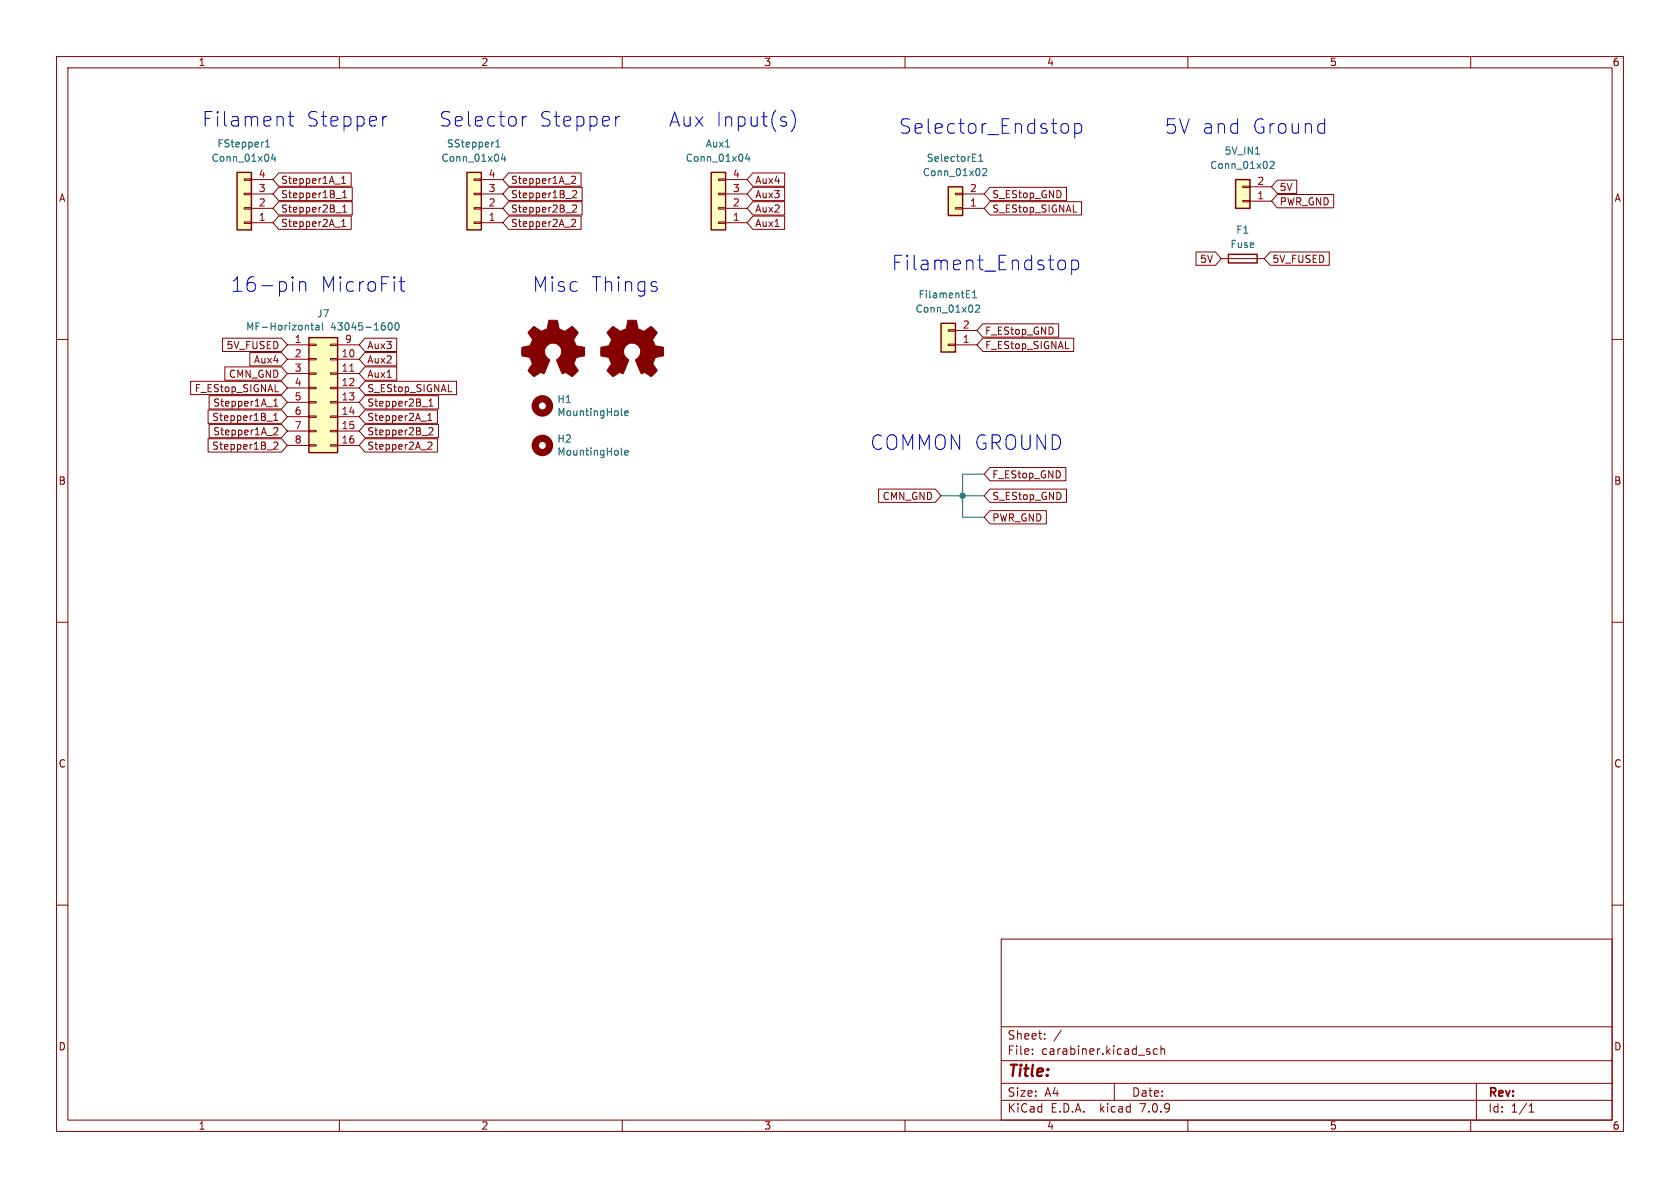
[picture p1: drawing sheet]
<svg xmlns="http://www.w3.org/2000/svg" width="297mm" height="210mm" viewBox="0 0 297 210" stroke-linecap="round" stroke-linejoin="round" font-family="sans-serif">
<g fill="none" stroke="#840000" stroke-width=".18">
<path d="M10 10h277v190h-277zM12 12h273v186h-273zM60 10v2M110 10v2M160 10v2M210 10v2M260 10v2M43.2 31.6h1.2v.3h-1.2zM43.2 34.2h1.2v.2h-1.2zM43.2 36.7h1.2v.3h-1.2zM43.2 39.2h1.2v.3h-1.2zM44.4 39.4h3.9"/>
<path d="M44.4 36.8h3.9M44.4 34.3h3.9M44.4 31.8h3.9M49.3 33.1h13v2.4h-13l-1-1.2zM49.3 38.2h12.8v2.3h-12.8l-1-1.1zM49.3 30.6h12.8v2.3h-12.8l-1-1.1zM49.3 35.7h13v2.3h-13l-1-1.2zM59.4 35.1h.9M59.4 37.6h.9M60.4 32.4h.7M60.4 31.5l.4-.3v1.2M60.4 39.1l.4-.3v1.2"/>
<path d="M60.6 37.5h.7M60.6 35h.7M60.6 34.1l.3-.4v1.3M60.6 36.6l.3-.4v1.3M83.8 31.6h1.3v.3h-1.3zM83.8 34.2h1.3v.2h-1.3zM83.8 36.7h1.3v.3h-1.3zM83.8 39.2h1.3v.3h-1.3zM85.1 39.4h3.8M85.1 36.8h3.8M85.1 34.3h3.8M85.1 31.8h3.8"/>
<path d="M89.9 35.7h13v2.3h-13l-1-1.2zM89.9 33.1h13v2.4h-13l-1-1.2zM89.9 38.2h12.8v2.3h-12.8l-1-1.1zM89.9 30.6h12.8v2.3h-12.8l-1-1.1zM101 38.9l.5-.1 .3 .3-.8 .9h.8M101 31.3l.5-.1 .3 .3-.8 .9h.8M101.2 36.4l.5-.2 .2 .4-.7 .9h.7M101.2 33.8l.5-.1 .2 .4-.7 .9h.7M127 31.6h1.3v.3h-1.3zM127 34.2h1.3v.2h-1.3zM127 36.7h1.3v.3h-1.3zM127 39.2h1.3v.3h-1.3z"/>
<path d="M128.3 39.4h3.8M128.3 36.8h3.8M128.3 34.3h3.8M128.3 31.8h3.8M133.1 35.7h5.6v2.3h-5.6l-1-1.2zM133.1 33.1h5.6v2.4h-5.6l-1-1.2zM133.1 30.6h5.6v2.3h-5.6l-1-1.1zM133.1 38.2h5.6v2.3h-5.6l-1-1.1zM168.9 34.2h1.3v.2h-1.3zM168.9 36.7h1.3v.3h-1.3zM170.2 36.8h3.8M170.2 34.3h3.8"/>
<path d="M175 33.1h13.5v2.4h-13.5l-1-1.2zM175 35.7h16.2v2.3h-16.2l-1-1.2zM219.7 32.9h1.3v.2h-1.3zM219.7 35.4h1.3v.3h-1.3zM221 35.6h3.8M221 33h3.8M225.8 31.8h3.4v2.4h-3.4l-1-1.2zM225.8 34.4h10v2.3h-10l-1-1.1zM10 60h2M39.3 59.8h10.5l1 1.2-1 1.1h-10.5zM60.4 40h.7M64.5 59.8h5.6v2.3h-5.6l-1-1.1z"/>
<path d="M137 40h.7M167.6 58.3h1.3v.2h-1.3zM168.9 58.4h3.8M173.7 59.8h16.1v2.3h-16.1l-1-1.1zM173.7 57.2h13.5v2.4h-13.5l-1-1.2zM211.4 44.5h3.5l1 1.2-1 1.2h-3.5zM215.9 45.7h7.6M224.5 44.5h10.5v2.4h-10.5l-1-1.2zM285 60h2M33.7 67.4h16.1l1 1.2-1 1.2h-16.1zM36.8 72.5h13l1 1.2-1 1.1h-13zM36.8 77.6h13l1 1.1-1 1.2h-13z"/>
<path d="M37 69.9h12.8l1 1.2-1 1.2h-12.8zM37 75h12.8l1 1.2-1 1.2h-12.8zM39.8 64.9h10l1 1.1-1 1.2h-10zM44.2 62.3h5.6l1 1.2-1 1.2h-5.6zM47.2 74.5h1M48.4 78.3l.5-.2 .2 .4-.8 .9h.8M48.4 71.8h.7M48.4 75.7l.5-.1 .2 .4-.8 .9h.8M48.4 74.3h.7M48.4 70.9l.4-.4v1.3M48.4 73.4l.4-.3v1.2M50.8 61h3.8"/>
<path d="M50.8 63.5h3.8M50.8 66h3.8M50.8 68.6h3.8M50.8 71.1h3.8M50.8 73.7h3.8M50.8 76.2h3.8M50.8 78.7h3.8M54.6 78.6h1.3v.3h-1.3zM54.6 76.1h1.3v.2h-1.3zM54.6 73.5h1.3v.3h-1.3zM54.6 71h1.3v.2h-1.3zM54.6 68.5h1.3v.2h-1.3z"/>
<path d="M54.6 65.9h1.3v.3h-1.3zM54.6 63.4h1.3v.2h-1.3zM54.6 60.8h1.3v.3h-1.3zM58.4 78.6h1.3v.3h-1.3zM58.4 76.1h1.3v.2h-1.3zM58.4 73.5h1.3v.3h-1.3zM58.4 71h1.3v.2h-1.3zM58.4 68.5h1.3v.2h-1.3zM58.4 65.9h1.3v.3h-1.3zM58.4 63.4h1.3v.2h-1.3zM58.4 60.8h1.3v.3h-1.3zM59.7 61h3.8"/>
<path d="M59.7 63.5h3.8M59.7 66h3.8M59.7 68.6h3.8M59.7 71.1h3.8M59.7 73.7h3.8M59.7 76.2h3.8M59.7 78.7h3.8M64.5 62.3h5.6v2.4h-5.6l-1-1.2zM64.5 64.9h5.6v2.3h-5.6l-1-1.2zM64.5 77.6h12.8v2.3h-12.8l-1-1.2zM64.5 69.9h13v2.4h-13l-1-1.2zM64.5 75h13v2.4h-13l-1-1.2z"/>
<path d="M64.5 72.5h12.8v2.3h-12.8l-1-1.1zM64.5 67.4h16.2v2.4h-16.2l-1-1.2zM68.4 66.7h.8M74.6 71.9h1M75.6 78.3l.5-.2 .3 .4-.8 .9h.8M75.6 74.3h.8M75.6 73.4l.4-.3v1.2M75.8 71.8h.7M75.8 70.9l.4-.4v1.3M75.8 75.7l.5-.1 .2 .4-.7 .9h.7M167.6 60.8h1.3v.3h-1.3zM168.9 61h3.8"/>
<path d="M155.3 86.5h10.1l1 1.1-1 1.2h-10.1zM175 86.5h13.5v2.3h-13.5l-1-1.2zM175 82.6h13.4v2.4h-13.4l-1-1.2zM175 90.3h10v2.3h-10l-1-1.2zM10 110h2M285 110h2M10 160h2M285 160h2M177 166h108v32h-108zM60 198v2M110 198v2M160 198v2"/>
<path d="M177 194.5h108M177 191.5h108M177 187.5h108M177 181.5h108M182.5 186.3v.1M182.5 185.5v.1M184.7 183.6v.1M184.7 182.8v.1M187.6 182.1l-1.3 2M197 191.5v3M203.2 186v.3M204.6 185.5l-.4-.1-.3 .3v.4l.1 .2h.6"/>
<path d="M205.2 185.5l.3-.1 .3 .1 .1 .9M205.2 184.9v1.5M210 198v2M260 198v2M261 191.5v6.5M270.3 196.6h.9M270.3 195.5l.4-.4v1.5"/>
</g>
<g fill="#ffffc2" stroke="#ffffc2" stroke-width=".18">
<path d="M41.9 30.5h2.5v10.1h-2.5z"/>
<path d="M82.5 30.5h2.6v10.1h-2.6z"/>
<path d="M218.4 31.8h2.6v5h-2.6z"/>
<path d="M167.6 33h2.6v5.1h-2.6z"/>
<path d="M166.4 57.2h2.5v5h-2.5z"/>
<path d="M54.6 59.7h5.1v20.3h-5.1z"/>
<path d="M125.7 30.5h2.6v10.1h-2.6z"/>
</g>
<path d="M41.9 30.5h2.5v10.1h-2.5zM82.5 30.5h2.6v10.1h-2.6zM125.7 30.5h2.6v10.1h-2.6zM167.6 33h2.6v5.1h-2.6zM218.4 31.8h2.6v5h-2.6zM54.6 59.7h5.1v20.3h-5.1zM166.4 57.2h2.5v5h-2.5zM217.2 45h5v1.5h-5z" fill="none" stroke="#840000" stroke-width=".25"/>
<g fill="none" stroke="#006464" stroke-width=".18">
<path d="M47 26h.7M47 25.1l.3-.4v1.3M48.3 27.2l-.3 .9h.8M48.6 27.7v.8M87.7 26h.7M87.7 25.1l.3-.4v1.3M88.9 27.2l-.3 .9h.8M89.2 27.7v.8M128.3 26h.7M132.1 27.2l-.3 .9h.8M132.4 27.7v.8M173 28.5h.7"/>
<path d="M173 27.6l.4-.4v1.3M173.7 29.9l.5-.1 .2 .4-.7 .9h.7M221.9 27.2h.8M224.5 28.6l.5-.1 .2 .4-.7 .9h.7M54.9 57.5h.5M55.1 57.1v1.1l.3 .1M55.8 57.6h.5l.1 .7M56.4 57.8l-.4 .1-.2 .1 .2 .3h.4M57 57.1v1.1l.2 .1M68.7 57.2l.2-.1a.68 .68 0 0 1 .5 .6 .68 .68 0 0 1-.5 .6l-.2-.1-.1-.3zM69.9 57.2l.2-.1a.68 .68 0 0 1 .5 .6 .68 .68 0 0 1-.5 .6l-.2-.1-.1-.3zM171.9 52.6h.8"/>
<path d="M171.9 51.7l.4-.3v1.2M172.4 54l.5-.1 .3 .4-.8 .9h.8M109.8 73.3l.2 .2M110.4 73.1l.7-.2-.1-.2-.4-.1-.2 .2 .1 .6h.5M109.8 80.3l.2 .2M110.4 80l.7-.1-.1-.2-.4-.1-.2 .2 .1 .6h.5"/>
</g>
<g fill="#840000" stroke="#840000" stroke-width=".18">
<path d="M93.9 58.2l.5-.5 .9 .6a.62 .62 0 0 0 1 0l.2-.1a1.62 1.62 0 0 0 .5-1.4l.1-.2h1.4l.2 .8a.74 .74 0 0 0 .7 1l.5 .2 1.3-.9 1 1.1-.4 .6a.75 .75 0 0 0-.1 1.2l.2 .5 1.4 .3 .1 1.5-1.5 .3v.1a1.23 1.23 0 0 0-.3 1.2l.6 1-.1 .2-1 .9-.8-.6a.54 .54 0 0 0-.8 .1l-1.1-2.4a2.33 2.33 0 0 0 .9-1.9 1.54 1.54 0 0 0-2.5-.7 1.54 1.54 0 0 0 .4 2.5l-1.1 2.5a.69 .69 0 0 0-1.1 .1l-.6 .4-1.1-1.1 .8-1.2-.2-.5a.71 .71 0 0 0-.9-.8l-.7-.1v-1.5l.4-.1a1.11 1.11 0 0 0 1.2-.7 .72 .72 0 0 0-.2-1.2l-.4-.6z"/>
<path d="M107.8 58.2l.6-.5 .9 .6a.62 .62 0 0 0 1 0l.2-.1a1.62 1.62 0 0 0 .4-1.4l.1-.2h1.5l.2 .8a.74 .74 0 0 0 .6 1l.5 .2 1.3-.9 1.1 1.1-.4 .6a.75 .75 0 0 0-.2 1.2l.2 .5 1.5 .3v1.5l-1.4 .3-.1 .1a1.23 1.23 0 0 0-.3 1.2l.7 1-.1 .2-1 .9-.8-.6a.54 .54 0 0 0-.9 .1l-1-2.4a2.33 2.33 0 0 0 .8-1.9 1.54 1.54 0 0 0-2.5-.7 1.54 1.54 0 0 0 .5 2.5l-1.1 2.5a.69 .69 0 0 0-1.1 .1l-.6 .4-1.1-1.1 .8-1.2-.2-.5a.71 .71 0 0 0-.9-.8l-.8-.1v-1.5l.5-.1a1.11 1.11 0 0 0 1.2-.7 .72 .72 0 0 0-.2-1.2l-.4-.6z"/>
</g>
<g fill="none" stroke="#840000" stroke-width="1.3">
<circle cx="95.9" cy="71.8" r="1.27"/>
<circle cx="95.9" cy="78.7" r="1.27"/>
</g>
<path d="M61.8 65.6h.8" fill="none" stroke="#a90000" stroke-width=".18"/>
<g fill="none" stroke="#0000c2" stroke-width=".18">
<path d="M51.3 19.7v2.2l.1 .3 .5 .1M139.9 19.5a2.85 2.85 0 0 1 0 3.7M50.9 20.6h1M68.4 20.6a.65 .65 0 0 0-.7 .5M92.4 20.6v1.7M93.1 20.6a.65 .65 0 0 0-.7 .5M109.6 20.6a.65 .65 0 0 0-.8 .5M188 21.8a.7 .7 0 0 1 .9 .5v.8a.7 .7 0 0 1-.9 .5M190 22l.7-.2 .5 .5v.8l-.2 .3-.3 .2-.7-.2M190 21.8v2.6M233.9 21.8l.3 .2M234.2 21v2.6"/>
<path d="M234.2 23.4l-.3 .2M51.7 48.9v.3M51.7 49.8v1.7M51.7 48.9l-.1 .2 .1 .1M51.7 48.9l.2 .2-.2 .1M53 49.8v1.7M53 50a.64 .64 0 0 1 1.1 .2v1.3M70.5 49.8h1M70.9 48.9v2.2l.1 .3 .5 .1M116.1 50.8l.1 .2-.1 .4M187.3 46.1a.7 .7 0 0 1 1.1 .4v.7a.7 .7 0 0 1-1.1 .4M189.5 46.1l.7-.1 .5 .5v.7l-.3 .4-.2 .1-.7-.1"/>
<path d="M189.5 46v2.5"/>
</g>
<path d="M166.4 87.6h7.6M174 83.8h-3.8v7.6h3.8" fill="none" stroke="#009600" stroke-width=".18"/>
<circle cx="170.2" cy="87.6" r=".46" fill="#009600" stroke="#009600" stroke-width=".18"/>
<g font-size="3.6" fill="#0000c2">
<text x="35.6" y="22.6">Filament</text>
<text x="54" y="22.6">Stepper</text>
<text x="77.5" y="22.6">Selector</text>
<text x="95.1" y="22.6">Stepper</text>
<text x="158.7" y="23.9">Selector_Endstop</text>
<text x="205.7" y="23.9">5V and</text>
<text x="221.1" y="23.9">Ground</text>
<text x="40.6" y="51.8">16-pin</text>
<text x="56.5" y="51.8">MicroFit</text>
<text x="94" y="51.8">Misc</text>
<text x="104.3" y="51.8">Things</text>
<text x="157.5" y="48">Filament_Endstop</text>
<text x="153.7" y="79.8">COMMON GROUND</text>
</g>
<text font-size="3.5" fill="#0000c2" x="118.1" y="22.6">Aux Input(s)</text>
<text font-size="2.8" fill="#840000" x="178" y="190.9">Title:</text>
<g font-size="2.1" fill="#840000">
<text x="178" y="184">Sheet:</text>
<text x="178" y="186.7">File:</text>
<text x="184.1" y="186.7">carabiner.kicad_sch</text>
<text x="178" y="196.9">KiCad</text>
<text x="178" y="194.1">Size:</text>
<text x="184.7" y="194.1">A4</text>
<text x="185.7" y="196.9">E.D.A.</text>
<text x="194.6" y="196.9">kicad</text>
<text x="200" y="194.1">Date:</text>
<text x="201.8" y="196.9">7.0.9</text>
<text x="263" y="194.3">Rev:</text>
<text x="263" y="196.9">Id:</text>
<text x="267.1" y="196.9">1/1</text>
</g>
<g font-size="1.8" fill="#840000">
<text x="35" y="11.9">1</text>
<text x="85" y="11.9">2</text>
<text x="135" y="11.9">3</text>
<text x="185" y="11.9">4</text>
<text x="235" y="11.9">5</text>
<text x="285" y="11.9">6</text>
<text x="10.3" y="35.9">A</text>
<text x="49.6" y="35.2">Stepper1B_1</text>
<text x="49.6" y="32.7">Stepper1A_1</text>
<text x="90.2" y="35.2">Stepper1B_2</text>
<text x="90.2" y="32.7">Stepper1A_2</text>
<text x="133.4" y="35.2">Aux3</text>
<text x="133.4" y="32.7">Aux4</text>
<text x="175.3" y="35.2">S_EStop_GND</text>
<text x="226.1" y="34">5V</text>
<text x="285.3" y="35.9">A</text>
<text x="49.6" y="40.3">Stepper2A_1</text>
<text x="49.6" y="37.8">Stepper2B_1</text>
<text x="90.2" y="37.8">Stepper2B_2</text>
<text x="90.2" y="40.3">Stepper2A_2</text>
<text x="133.4" y="37.8">Aux2</text>
<text x="133.4" y="40.3">Aux1</text>
<text x="175.3" y="37.8">S_EStop_SIGNAL</text>
<text x="226.1" y="36.5">PWR_GND</text>
<text x="212.1" y="46.7">5V</text>
<text x="224.9" y="46.7">5V_FUSED</text>
<text x="174.1" y="59.4">F_EStop_GND</text>
<text x="39.9" y="61.9">5V_FUSED</text>
<text x="44.8" y="64.5">Aux4</text>
<text x="64.8" y="64.5">Aux2</text>
<text x="64.8" y="61.9">Aux3</text>
<text x="174.1" y="61.9">F_EStop_SIGNAL</text>
<text x="34.3" y="69.5">F_EStop_SIGNAL</text>
<text x="40.4" y="67">CMN_GND</text>
<text x="64.8" y="67">Aux1</text>
<text x="64.8" y="69.5">S_EStop_SIGNAL</text>
<text x="37.4" y="74.6">Stepper1B_1</text>
<text x="37.6" y="72.1">Stepper1A_1</text>
<text x="37.6" y="77.2">Stepper1A_2</text>
<text x="64.8" y="72.1">Stepper2B_1</text>
<text x="64.8" y="77.2">Stepper2B_2</text>
<text x="64.8" y="74.6">Stepper2A_1</text>
<text x="37.4" y="79.7">Stepper1B_2</text>
<text x="64.8" y="79.7">Stepper2A_2</text>
<text x="10.3" y="85.9">B</text>
<text x="155.9" y="88.6">CMN_GND</text>
<text x="175.3" y="88.6">S_EStop_GND</text>
<text x="175.3" y="84.8">F_EStop_GND</text>
<text x="285.3" y="85.9">B</text>
<text x="175.3" y="92.4">PWR_GND</text>
<text x="10.3" y="135.9">C</text>
<text x="285.3" y="135.9">C</text>
<text x="10.3" y="185.9">D</text>
<text x="285.3" y="185.9">D</text>
<text x="35" y="199.9">1</text>
<text x="85" y="199.9">2</text>
<text x="135" y="199.9">3</text>
<text x="185" y="199.9">4</text>
<text x="235" y="199.9">5</text>
<text x="285" y="199.9">6</text>
</g>
<g font-size="1.8" fill="#006464">
<text x="37.3" y="28.8">Conn_01x04</text>
<text x="38.3" y="26.3">FStepper1</text>
<text x="77.9" y="28.8">Conn_01x04</text>
<text x="78.9" y="26.3">SStepper1</text>
<text x="121.1" y="28.8">Conn_01x04</text>
<text x="124.7" y="26.3">Aux1</text>
<text x="163.7" y="28.8">SelectorE1</text>
<text x="216.4" y="27.5">5V_IN1</text>
<text x="163" y="31.3">Conn_01x02</text>
<text x="213.8" y="30.1">Conn_01x02</text>
<text x="218.5" y="41.5">F1</text>
<text x="217.4" y="44">Fuse</text>
<text x="162.3" y="52.9">FilamentE1</text>
<text x="43.4" y="58.6">MF-Horizontal</text>
<text x="56" y="56.3">J7</text>
<text x="58.4" y="58.6">43045-1600</text>
<text x="161.8" y="55.5">Conn_01x02</text>
<text x="98.4" y="71.5">H1</text>
<text x="98.4" y="73.8">MountingHole</text>
<text x="98.4" y="78.4">H2</text>
<text x="98.4" y="80.7">MountingHole</text>
</g>
<g font-size="1.8" fill="#a90000">
<text x="45.6" y="34">3</text>
<text x="45.6" y="31.5">4</text>
<text x="86.3" y="34">3</text>
<text x="86.3" y="31.5">4</text>
<text x="129.5" y="34">3</text>
<text x="129.5" y="31.5">4</text>
<text x="171.4" y="34">2</text>
<text x="222.2" y="35.3">1</text>
<text x="222.2" y="32.8">2</text>
<text x="45.6" y="39.1">1</text>
<text x="45.6" y="36.6">2</text>
<text x="86.3" y="39.1">1</text>
<text x="86.3" y="36.6">2</text>
<text x="129.5" y="39.1">1</text>
<text x="129.5" y="36.6">2</text>
<text x="171.4" y="36.6">1</text>
<text x="170.1" y="58.2">2</text>
<text x="52" y="60.7">1</text>
<text x="52" y="63.2">2</text>
<text x="52" y="65.8">3</text>
<text x="60.3" y="63.2">10</text>
<text x="60.3" y="65.8">11</text>
<text x="60.9" y="60.7">9</text>
<text x="170.1" y="60.7">1</text>
<text x="52" y="68.3">4</text>
<text x="52" y="70.9">5</text>
<text x="60.3" y="68.3">12</text>
<text x="60.3" y="70.9">13</text>
<text x="52" y="73.4">6</text>
<text x="52" y="75.9">7</text>
<text x="60.3" y="73.4">14</text>
<text x="60.3" y="75.9">15</text>
<text x="52" y="78.5">8</text>
<text x="60.3" y="78.5">16</text>
</g>
</svg>
